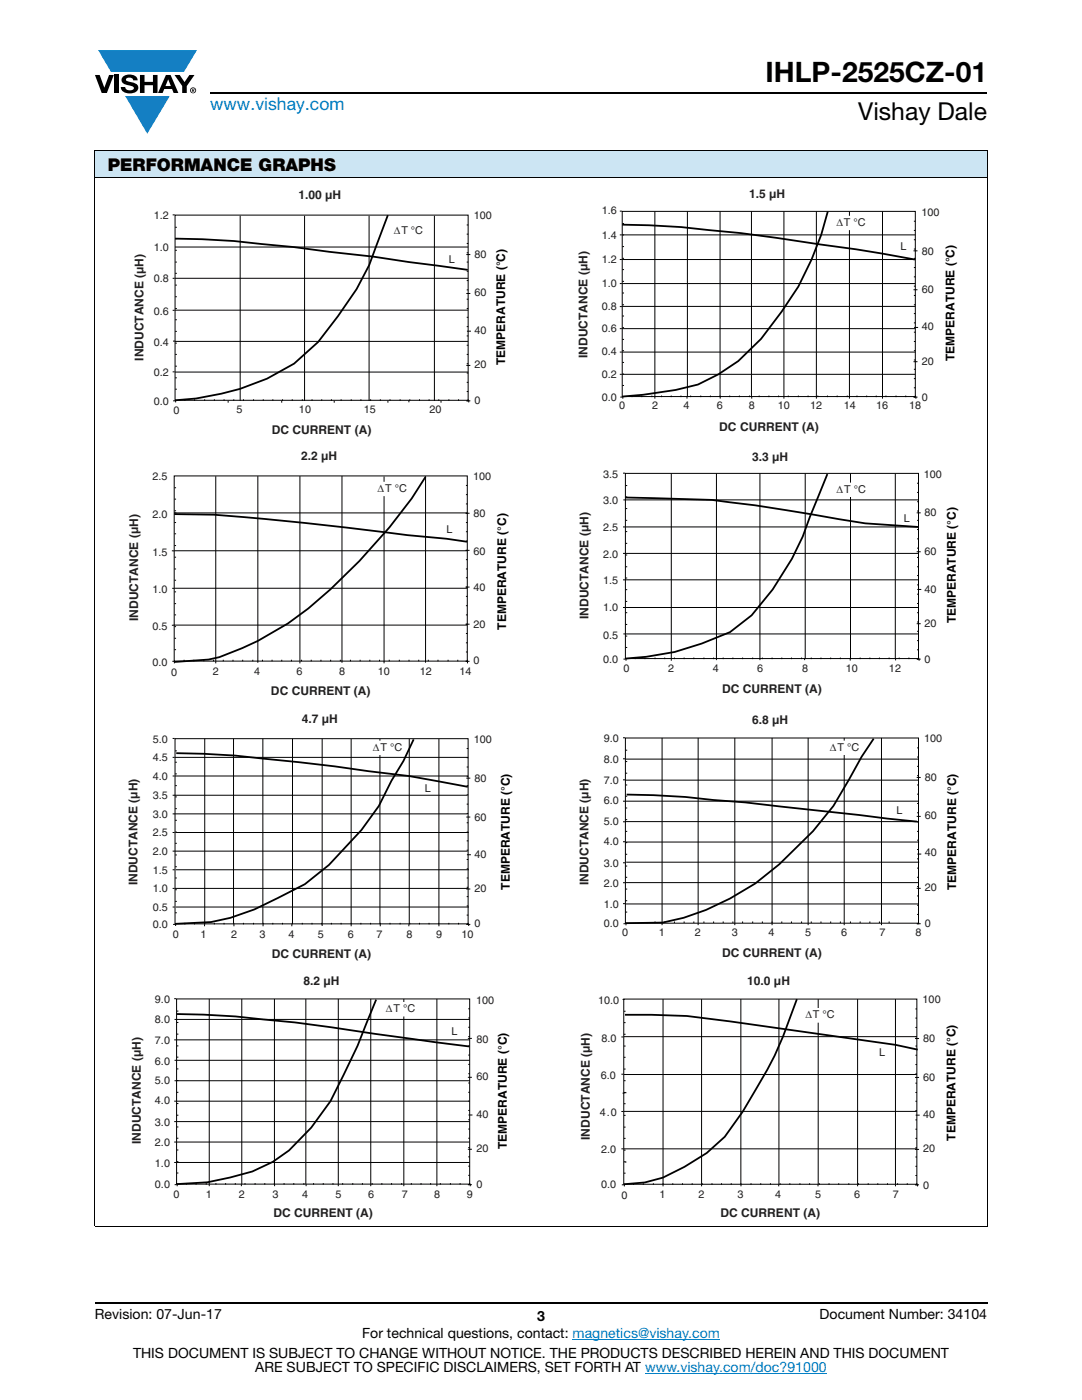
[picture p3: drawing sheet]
<svg xmlns="http://www.w3.org/2000/svg" width="216mm" height="279mm" viewBox="0 0 216 279" stroke-linecap="round" stroke-linejoin="round" font-family="sans-serif">
<g fill="#147fc3">
<path d="M19.6 10h19.7l-2.6 4.3h-1.1h-13.5z"/>
<path d="M25 19.2h8.9l-4.5 7.5z"/>
</g>
<g fill="#000">
<path d="M18.9 15h1l.9 2.5 1-2.5h.9l-1.4 3.6h-1zM22.9 15h.9v3.6h-.9zM24.6 15.3a2.1 2.1 0 0 1 2.8 .3l.1 .4h-.9a.79 .79 0 0 0-.7-.5 .79 .79 0 0 0-.8 .4l.3 .3 1 .2a1.08 1.08 0 0 1 1.2 1 1.08 1.08 0 0 1-1.1 1.2 1.73 1.73 0 0 1-2.4-1.2h.9a.96 .96 0 0 0 .8 .6 .96 .96 0 0 0 .9-.4 1.31 1.31 0 0 0-1.2-.6 1.03 1.03 0 0 1-1.1-.6 1.03 1.03 0 0 1 .2-1.1zM27.9 15h.9v1.3h1.7v-1.3h.9v3.6h-.9v-1.6h-1.7v1.6h-.9zM34.8 15h1.1l.9 1.4 1-1.4h1l-1.5 2.2v1.4h-.9v-1.4z"/>
<path d="M33.6 15.9l.5 1.3h-1.1zM33.1 15l-1.6 3.6h1l.3-.8h1.5l.3 .8h1l-1.6-3.6z"/>
<path d="M38.4 17.8h.2v.2h-.2zM38.3 17.7v.7h.1v-.3l.4 .3-.2-.3 .2-.2-.1-.2z"/>
<path d="M38.1 18a.46 .46 0 0 1 .9 0 .46 .46 0 0 1-.9 0zM37.9 18a.6 .6 0 0 0 1.2 0 .6 .6 0 0 0-1.2 0z"/>
</g>
<path d="M42 18.6h155M18.9 260h178.1" fill="none" stroke="#000" stroke-width=".36"/>
<path d="M114.3 267.3h29.3M128.7 274h36.3" fill="none" stroke="#007ec4" stroke-width=".2"/>
<path d="M18.9 30h178.1v5.5h-178.1z" fill="#cce5f3"/>
<path d="M18.9 30h178.1M18.9 35.5h178.1M18.9 30.1v214.6M197 30.1v214.6M18.9 244.8h178.1" fill="none" stroke="#000" stroke-width=".2"/>
<g fill="#fff">
<path d="M26.6 37.7h74.7v49.4h-74.7z"/>
<path d="M34.9 42.9h58.5v37h-58.5z"/>
</g>
<g fill="none" stroke="#000" stroke-width=".2">
<path d="M34.5 42.9h.4M34.5 55.5h.4M34.9 42.9h58.5v37h-58.5zM34.9 55.5h58.5M34.9 49.3h58.5M35 45.4h.3M35 47.6h.3M35 50h.3M35 52.3h.3M35 54.5h.3M35 56.9h.3M35 59.2h.3"/>
<path d="M47.9 43.1v36.9M60.8 43.1v36.9M73.6 43.1v36.9M86.7 43.1v36.9M93.1 50.8h.8M93.1 58.6h.8M93.1 44.9h.3M93.1 46.7h.3M93.1 48.6h.3M93.1 50.4h.3M93.1 52.3h.3M93.1 54.1h.3"/>
<path d="M93.1 56h.3M93.1 57.9h.3M93.1 59.7h.3M34.5 61.9h.4M34.5 74.2h.4M34.5 68.1h.4M34.5 80h.5M34.9 61.9h58.5M34.9 74.3h58.5M34.9 68.1h58.5M35 61.6h.3M35 70.7h.3"/>
<path d="M35 63.8h.3M35 66.1h.3M35 68.5h.3M35 73.1h.3M35 75.4h.3M35 77.7h.3M35 79.9v.4M36.9 79.7v.3M38.8 79.7v.3M40.8 79.7v.3M42.8 79.7v.3M44.7 79.7v.3"/>
<path d="M45.5 80v.4M46.6 79.7v.3M48.6 79.7v.3M50.6 79.7v.3M52.5 79.7v.3M54.4 79.7v.3M56.2 80v.4M56.4 79.7v.3M58.3 79.7v.3M60.3 79.7v.3M62.3 79.7v.3M64.2 79.7v.3"/>
<path d="M66.1 79.7v.3M66.7 80v.4M68.1 79.7v.3M70.1 79.7v.3M72 79.7v.3M74 79.7v.3M75.9 79.7v.3M77.4 80v.4M77.8 79.7v.3M79.8 79.7v.3M81.6 79.9v.4M81.8 79.7v.3"/>
<path d="M83.7 79.7v.3M85.6 79.7v.3M87.6 79.7v.3M88 80v.4M89.6 79.7v.3M91.5 79.7v.3M93.1 72.9h.8M93.1 80h.8M93.1 61.6h.3M93.1 63.3h.3M93.1 65.2h.3M93.1 67h.3"/>
<path d="M93.1 68.9h.3M93.1 70.7h.3M93.1 72.6h.3M93.1 74.4h.3M93.1 76.3h.3M93.1 78.1h.3M93.2 66.1h.8M93.4 79.7v.3M93.5 79.9v.4"/>
</g>
<path d="M34.9 47.6l5.4 .1 6.4 .4 11.9 1.2 15.9 1.9 18.8 2.7M77.4 42.9l-3.7 10-2.5 4.8-3.8 5.4-3.9 5.2-4.8 4.3a47.9 47.9 0 0 1-23.8 7.3" fill="none" stroke="#000" stroke-width=".36"/>
<path d="M77.8 44.8h6.3v2.6h-6.3z" fill="#fff"/>
<path d="M77.8 44.8h6.3v2.6h-6.3z" fill="none" stroke="#fff" stroke-width=".24"/>
<g fill="#fff">
<path d="M115.2 37.4h75.8v49.1h-75.8z"/>
<path d="M124.2 42.2h58.4v36.9h-58.4z"/>
</g>
<g fill="none" stroke="#000" stroke-width=".2">
<path d="M123.7 46.9h.4M123.7 51.8h.4M123.7 42.1h.4M123.7 56.6h.4M124.2 56.6h58.4M124.2 42.2h58.4v36.9h-58.4zM124.2 46.9h58.4M124.2 51.8h58.4M124.2 51.6h.3M124.2 44.6h.3M124.2 49.2h.3M124.2 53.8h.3"/>
<path d="M124.2 56.2h.3M124.2 58.5h.3M130.7 42.2v37.4M137.2 42.2v36.9M143.7 42.2v37.1M149.9 42.2v36.9M156.4 42.2v37.4M162.9 42.2v37.4M169.5 42.2v37.4M176.1 42.2v37.4M182.3 50.1h.8M182.3 57.8h.8"/>
<path d="M182.4 44.2h.3M182.4 46h.3M182.4 47.8h.3M182.4 49.7h.3M182.4 51.6h.3M182.4 53.4h.3M182.4 55.2h.3M182.4 57.1h.3M182.4 59h.3M123.7 70.3h.4M123.7 65.6h.4M123.7 61.2h.4"/>
<path d="M123.7 74.7h.4M123.8 79.3h.4M124.2 65.6h58.4M124.2 74.7h58.4M124.2 61.2h58.4M124.2 70.3h58.4M124.2 60.8h.3M124.2 70h.3M124.2 63.1h.3M124.2 65.4h.3M124.2 67.7h.3M124.2 72.3h.3"/>
<path d="M124.2 74.7h.3M124.2 76.9h.3M124.3 79.2v.4M126.1 78.9v.4M128.1 78.9v.4M130.1 78.9v.4M132 78.9v.4M133.9 78.9v.4M135.9 78.9v.4M137.1 79.1v.5M137.8 78.9v.4M139.8 78.9v.4"/>
<path d="M141.8 78.9v.4M143.7 79.1v.5M145.6 78.9v.4M147.5 78.9v.4M149.6 78.9v.4M150 79.1v.5M151.5 78.9v.4M153.4 78.9v.4M155.4 78.9v.4M157.3 78.9v.4M159.3 78.9v.4M161.2 78.9v.4"/>
<path d="M163.2 78.9v.4M165.1 78.9v.4M167 78.9v.4M169.1 78.9v.4M171 78.9v.4M172.9 78.9v.4M174.8 78.9v.4M176.8 78.9v.4M178.8 78.9v.4M180.7 78.9v.4M182.3 72.2h.8M182.3 79.3h.8"/>
<path d="M182.4 60.8h.3M182.4 62.6h.3M182.4 64.4h.3M182.4 66.3h.3M182.4 68.2h.3M182.4 70h.3M182.4 71.8h.3M182.4 73.7h.3M182.4 75.6h.3M182.4 77.4h.3M182.4 65.3h.8M182.7 78.9v.4"/>
<path d="M182.8 79.2v.4"/>
</g>
<path d="M124.2 44.8l5.4 .2 6.3 .3a340.1 340.1 0 0 1 27.8 3.5l7.1 1 11.8 2M165.2 42.2a56.6 56.6 0 0 1-9.3 20l-4 5.4-4.6 4.5-4 2.6-4 2-4.5 1.1-6.4 1-4.2 .3" fill="none" stroke="#000" stroke-width=".36"/>
<path d="M166.1 43.2h6.3v2.6h-6.3z" fill="#fff"/>
<path d="M166.1 43.2h6.3v2.6h-6.3z" fill="none" stroke="#fff" stroke-width=".24"/>
<g fill="#fff">
<path d="M25.5 89.8h76v49.3h-76z"/>
<path d="M34.8 95h58.4v36.9h-58.4z"/>
</g>
<g fill="none" stroke="#000" stroke-width=".2">
<path d="M34.8 95h58.4v36.9h-58.4zM34.8 97.3h.3M34.8 99.6h.3M43.1 95l-.1 37.4M51.4 95v37.3M59.8 95v37.4M68.2 95v37.3M76.6 95.1v37.3M84.9 95v37.3M93 96.9h.3M93 98.7h.3M34.3 109.9l.5 .1"/>
<path d="M34.4 117.4h.4M34.8 117.4h58.5M34.8 109.9h58.5M34.8 104.3h.3M34.8 113.6h.3M34.8 101.9h.3M34.8 106.5h.3M34.8 108.9h.3M34.8 111.2h.3M34.8 115.8h.3M34.8 118.1h.3M92.9 102.4h.8"/>
<path d="M92.9 109.8h.8M92.9 117.2h.8M93 100.6h.3M93 104.3h.3M93 106.1h.3M93 108h.3M93 111.7h.3M93 113.6h.3M93 115.3h.3M93 119h.3M93.3 102.4h-58.5M34.4 132h.4v.4"/>
<path d="M34.7 124.8h58.5M34.8 124.8h-.5M34.8 122.7h.3M34.8 120.5h.3M34.8 125.1h.3M34.8 127.4h.3M34.8 129.7h.3M36.7 131.7v.3M38.7 131.7v.3M40.7 131.7v.3M42.6 131.7v.3M44.6 131.7v.3"/>
<path d="M46.5 131.7v.3M48.4 131.7v.3M50.4 131.7v.3M52.4 131.7v.3M54.3 131.7v.3M56.2 131.7v.3M58.2 131.7v.3M60.2 131.7v.3M62.1 131.7v.3M64 131.7v.3M66 131.7v.3M67.9 131.7v.3"/>
<path d="M69.9 131.7v.3M71.9 131.7v.3M73.8 131.7v.3M75.7 131.7v.3M77.7 131.7v.3M79.7 131.7v.3M81.6 131.7v.3M83.6 131.7v.3M85.5 131.7v.3M87.4 131.7v.3M89.4 131.7v.3M91.3 131.7v.3"/>
<path d="M92.9 124.6h.8M92.9 132h.8M93 120.9h.3M93 122.7h.3M93 126.4h.3M93 128.3h.3M93 130.1h.3M93.3 131.7v.7"/>
</g>
<path d="M84.9 95.2a107 107 0 0 1-23.4 26.2 59.1 59.1 0 0 1-17.7 9.7l-2.2 .5-6.8 .5M34.8 102.6a190 190 0 0 1 17.5 .9l14.5 1.5 14.5 1.8 7.8 .7 4.1 .6" fill="none" stroke="#000" stroke-width=".36"/>
<path d="M74.6 96.3h6.3v2.6h-6.3z" fill="#fff"/>
<path d="M74.6 96.3h6.3v2.6h-6.3z" fill="none" stroke="#fff" stroke-width=".24"/>
<g fill="#fff">
<path d="M115.4 90h75.9v48.8h-75.9z"/>
<path d="M124.8 94.5h58.5v36.9h-58.5z"/>
</g>
<g fill="none" stroke="#000" stroke-width=".2">
<path d="M124.3 94.4h.4M124.8 94.5h58.5v36.9h-58.5zM124.8 96.9h.4M124.8 99.2h.4M133.9 94.5v37.4M143 94.5v37.2M151.6 94.5v37.2M160.7 94.5v36.9M169.7 94.5v37M178.6 94.5v37M183 96.4h.3M183 98.3h.3"/>
<path d="M183.3 99.8h-58.9M124.3 115.7h.4M124.3 110.4h.4M124.3 105.2h.4M124.8 110.4h58.5M124.8 105.2h58.5M124.8 115.7h58.5M124.8 103.8h.4M124.8 113.1h.4M124.8 101.5h.4M124.8 106.1h.4M124.8 108.4h.4"/>
<path d="M124.8 110.8h.4M124.8 115.4h.4M124.8 117.7h.4M182.9 102.3h.8M182.9 110.1h.8M183 100.1h.3M183 102h.3M183 103.8h.3M183 105.7h.3M183 107.5h.3M183 109.4h.3M183 111.3h.3"/>
<path d="M183 113.1h.3M183 114.9h.3M183 116.7h.3M183 118.6h.3M183 117.6h.8M124.3 121.2h.4M124.4 126.5h58.9M124.4 131.5h.4M124.8 121.2h58.5M124.8 122.3h.4M124.8 120h.4M124.8 124.6h.4"/>
<path d="M124.8 126.9h.4M124.8 129.2h.4M124.9 131.4v.5M126.8 131.2v.3M128.7 131.2v.3M130.7 131.2v.3M132.6 131.2v.3M134.6 131.2v.3M136.5 131.2v.3M138.4 131.2v.3M140.5 131.2v.3M142.4 131.2v.3"/>
<path d="M144.3 131.2v.3M146.2 131.2v.3M148.2 131.2v.3M150.2 131.2v.3M152.1 131.2v.3M154.1 131.2v.3M156 131.2v.3M157.9 131.2v.3M159.9 131.2v.3M160.6 131.3v.4M161.9 131.2v.3M163.8 131.2v.3"/>
<path d="M165.7 131.2v.3M167.7 131.2v.3M169.7 131.4v.4M171.6 131.2v.3M173.6 131.2v.3M175.5 131.2v.3M177.4 131.2v.3M178.7 131.4v.4M179.4 131.2v.3M181.4 131.2v.3M182.9 124.5h.8M182.9 131.5h.8"/>
<path d="M183 120.4h.3M183 122.3h.3M183 124.1h.3M183 126h.3M183 127.8h.3M183 129.7h.3M183.3 131.2v.3M183.4 131.4v.5"/>
</g>
<path d="M124.8 99.3l17.3 .5a556.2 556.2 0 0 1 30.5 4.6l10.6 .8M165.1 94.6l-3.5 8.5a53.7 53.7 0 0 1-11.6 19.7l-4.3 3.4a51.4 51.4 0 0 1-20.9 5.2" fill="none" stroke="#000" stroke-width=".36"/>
<path d="M166.1 96.4h6.4v2.7h-6.4z" fill="#fff"/>
<path d="M166.1 96.4h6.4v2.7h-6.4z" fill="none" stroke="#fff" stroke-width=".24"/>
<g fill="#fff">
<path d="M25.4 142.2h76.9v49.6h-76.9z"/>
<path d="M34.9 147.4h58.5v37h-58.5z"/>
</g>
<g fill="none" stroke="#000" stroke-width=".2">
<path d="M34.4 147.4h.5M34.4 151.2h.5M34.4 154.9h.5M34.9 147.4h58.5v37h-58.5zM34.9 151.2h58.5M34.9 154.9h58.5M34.9 156.8h.4M34.9 149.8h.4M34.9 152.1h.4M34.9 154.4h.4M34.9 159h.4M40.9 147.4l-.1 37.1"/>
<path d="M46.6 147.4v37M52.4 147.4v37M58.4 147.4v37M64.3 147.4v37.4M70.1 147.5v37.4M75.8 147.5v36.9M81.7 147.5v36.9M87.6 147.5v37.4M93 155.3h.8M93.1 149.4h.3M93.1 151.2h.3M93.1 153.1h.3"/>
<path d="M93.1 154.9h.3M93.1 156.8h.3M93.1 158.6h.3M93.3 158.7h-58.9M34.4 166.1h.5M34.4 177.3h.5M34.4 169.9h58.9M34.4 173.6h.5M34.9 177.3h58.5M34.9 170.6h.4M34.9 166.1h.4M34.9 175.2h.4"/>
<path d="M34.9 161.4h.4M34.9 163.7h.4M34.9 168.3h.4M34.9 173h.4M34.9 177.6h.4M34.9 179.9h.4M35 166.1h58.5M35.1 173.6h58.5M93 163.1h.8M93 177.4h.8M93.1 160.5h.3M93.1 162.3h.3"/>
<path d="M93.1 164.2h.3M93.1 166.1h.3M93.1 167.8h.3M93.1 169.7h.3M93.1 171.5h.3M93.1 173.4h.3M93.1 175.2h.3M93.1 177.1h.3M93.1 178.9h.3M93.2 170.6h.8M93.3 162.4h-58.9M34.4 181h.5"/>
<path d="M34.5 184.5h.4M34.9 182.2h.4M35 184.4v.4M35.1 181h58.5M36.9 184.2v.3M38.8 184.2v.3M40.8 184.4v.5M42.8 184.2v.3M44.7 184.2v.3M46.6 184.2v.3M46.7 184.4v.5M48.6 184.2v.3"/>
<path d="M50.6 184.2v.3M52.5 184.4v.5M52.5 184.2v.3M54.4 184.2v.3M56.4 184.2v.3M58.2 184.4v.5M58.3 184.2v.3M60.3 184.2v.3M62.3 184.2v.3M64.2 184.2v.3M66.1 184.2v.3M68.1 184.2v.3"/>
<path d="M72 184.2v.3M73.9 184.2v.3M75.9 184.2v.7M77.8 184.2v.3M79.8 184.2v.3M81.6 184.4v.5M81.8 184.2v.3M83.7 184.2v.3M85.6 184.2v.3M87.5 184.2v.3M89.6 184.2v.3M91.5 184.2v.3"/>
<path d="M93 184.5h.8M93.1 180.8h.3M93.1 182.6h.3M93.4 184.2v.3M93.5 184.4v.4"/>
</g>
<path d="M35.2 150.3l5.4 .1 6.3 .4a531.9 531.9 0 0 1 26.6 3.1l8.1 1 11.7 2.1M82.5 147.6l-2 4.3-2.4 3.9-2.5 5.1-3.5 4.8-6.5 6.9-4.8 3.9-10 5-4.8 1.7-3.9 .8-7.2 .4" fill="none" stroke="#000" stroke-width=".36"/>
<path d="M73.6 147.9h6.3v2.7h-6.3z" fill="#fff"/>
<path d="M73.6 147.9h6.3v2.7h-6.3z" fill="none" stroke="#fff" stroke-width=".24"/>
<g fill="#fff">
<path d="M115.4 142.3h75.9v49.2h-75.9z"/>
<path d="M124.8 147.3h58.5v36.9h-58.5z"/>
</g>
<g fill="none" stroke="#000" stroke-width=".2">
<path d="M124.3 159.9h.4M124.3 151.4h.4M124.3 147.2h.4M124.3 155.6h.4M124.8 151.5h58.5M124.8 155.7h58.5M124.8 147.3h58.5v36.9h-58.5zM124.8 159.9h58.5M124.8 156.7h.4M124.8 149.7h.4M124.8 152h.4M124.8 154.3h.4"/>
<path d="M124.8 158.9h.4M132.1 147.3v37.3M139.3 147.3v37.3M146.6 147.3v37.3M154.1 147.3v37.3M161.3 147.3v37.3M168.5 147.3v37.3M175.9 147.3v37.3M182.9 155.2h.8M183 149.3h.3M183 151.1h.3M183 152.9h.3"/>
<path d="M183 154.8h.3M183 156.7h.3M183 158.5h.3M124.3 164h.4M124.3 176.2h.4M124.3 168h.4M124.3 172.2h.4M124.8 164h58.5M124.8 165.9h.4M124.8 175.1h.4M124.8 161.3h.4M124.8 163.6h.4"/>
<path d="M124.8 168.2h.4M124.8 170.5h.4M124.8 172.8h.4M124.8 177.4h.4M124.8 179.8h.4M124.8 176.1h58.5M124.9 168h58.5M124.9 172.1h58.5M182.9 162.9h.8M182.9 177.3h.8M183 160.3h.3M183 162.2h.3"/>
<path d="M183 164.1h.3M183 165.9h.3M183 167.7h.3M183 169.5h.3M183 171.4h.3M183 173.3h.3M183 175.1h.3M183 176.9h.3M183 178.8h.3M183 170.4h.8M124.3 180.3h.4M124.4 184.4h.4"/>
<path d="M124.8 182h.4M124.8 180.4h58.5M124.9 184.3v.4M130.7 183.9v.3M132.6 183.9v.3M134.6 183.9v.3M136.5 183.9v.3M138.4 183.9v.3M140.5 183.9v.3M142.4 183.9v.3M144.3 183.9v.3M146.2 183.9v.3"/>
<path d="M148.2 183.9v.3M150.2 183.9v.3M152.1 183.9v.3M156 183.9v.3M157.9 183.9v.3M159.9 183.9v.3M161.9 183.9v.3M163.8 183.9v.3M165.8 183.9v.3M167.7 183.9v.3M169.7 183.9v.3M171.6 183.9v.3"/>
<path d="M173.6 183.9v.3M175.5 183.9v.3M177.4 183.9v.3M182.9 184.4h.8M183 180.7h.3M183 182.5h.3M183.3 184v.4h-.3"/>
</g>
<path d="M125 158.6l5.4 .1 6.4 .4 11.9 1 34.3 3.9M174.3 147.4l-2.4 3.6-5.6 9.9-4.1 5-6.7 6.6a49.8 49.8 0 0 1-23.3 11.6l-7.4 .1" fill="none" stroke="#000" stroke-width=".36"/>
<path d="M164.8 147.9h6.3v2.7h-6.3z" fill="#fff"/>
<path d="M164.8 147.9h6.3v2.7h-6.3z" fill="none" stroke="#fff" stroke-width=".24"/>
<g fill="#fff">
<path d="M26.1 194.6h75.6v48.8h-75.6z"/>
<path d="M35.2 199.4h58.5v36.9h-58.5z"/>
</g>
<g fill="none" stroke="#000" stroke-width=".2">
<path d="M34.8 199.3h.4M35.2 199.4h58.5v36.9h-58.5zM41.8 199.4v37.3M48.2 199.4v36.9M54.8 199.4v37.3M61 199.4v36.9M67.5 199.4v37.3M74 199.4v37.3M80.6 199.4v37.3M87.2 199.4v37.3M34.8 219.8h.4M34.8 207.5h.4"/>
<path d="M34.8 211.6h58.9M34.8 215.7h58.9M35.2 207.5h58.5M35.3 208.7h.3M35.3 218h.3M35.3 201.8h.3M35.3 204.1h.3M35.3 206.4h.3M35.3 211h.3M35.3 213.3h.3M35.3 215.6h.3M93.4 207.2h.8"/>
<path d="M93.4 215h.8M93.4 201.3h.3M93.4 203.2h.3M93.4 205h.3M93.4 206.9h.3M93.4 208.7h.3M93.4 210.6h.3M93.4 212.4h.3M93.4 214.3h.3M93.4 216.1h.3M93.4 218h.3M93.7 203.4l-58.9 .1"/>
<path d="M93.7 219.8h-58.5M34.8 223.8h.4M34.8 232h.4M34.8 227.9h.4M34.8 236.4h.5M35.2 227.9h58.5M35.2 232h58.5M35.2 223.8h58.5M35.3 227.2h.3M35.3 220.2h.3M35.3 222.6h.3M35.3 224.9h.3"/>
<path d="M35.3 229.5h.3M35.3 231.8h.3M35.3 234.1h.3M35.4 236.3v.4M37.2 236.1v.3M39.1 236.1v.3M41.1 236.1v.3M43.1 236.1v.3M45 236.1v.3M47 236.1v.3M48.2 236.3v.4M48.9 236.1v.3"/>
<path d="M50.9 236.1v.3M52.8 236.1v.3M54.7 236.1v.3M56.7 236.1v.3M58.6 236.1v.3M60.6 236.1v.3M61.1 236.3v.4M62.6 236.1v.3M64.5 236.1v.3M66.4 236.1v.3M68.4 236.1v.3M70.4 236.1v.3"/>
<path d="M72.3 236.1v.3M74.3 236.1v.3M76.2 236.1v.3M78.1 236.1v.3M80.1 236.1v.3M82.1 236.1v.3M84 236.1v.3M85.9 236.1v.3M87.9 236.1v.3M89.9 236.1v.3M91.8 236.1v.3M93.4 229.4h.8"/>
<path d="M93.4 236.4h.8M93.4 221.6h.3M93.4 223.5h.3M93.4 225.3h.3M93.4 227.2h.3M93.4 229h.3M93.4 230.9h.3M93.4 232.7h.3M93.4 234.6h.3M93.5 222.5h.8M93.7 236.1v.3M93.8 236.3v.4"/>
</g>
<path d="M75.1 199.5l-3.8 9.2-5.4 11.1-3.8 5.2-4.4 4.6-3.3 2.3-4.1 1.9-4.4 1.2-4.5 1-6.2 .3M35.2 202.4l5.4 .1 6.4 .4a340.1 340.1 0 0 1 27.8 3.4l18.9 2.5" fill="none" stroke="#000" stroke-width=".36"/>
<path d="M76.2 200.1h6.3v2.6h-6.3z" fill="#fff"/>
<path d="M76.2 200.1h6.3v2.6h-6.3z" fill="none" stroke="#fff" stroke-width=".24"/>
<g fill="#fff">
<path d="M115.7 194.5h75.5v48.9h-75.5z"/>
<path d="M124.5 199.4h58.4v36.9h-58.4z"/>
</g>
<g fill="none" stroke="#000" stroke-width=".2">
<path d="M124.2 199.5h.4M124.5 199.4h58.4v36.9h-58.4zM132.3 199.4v37.4M140 199.4v37.4M147.8 199.4v36.9M155.4 199.4v36.9M163.3 199.4v36.9M171.1 199.4v37.3M178.7 199.4v37.4M124 214.4h.4M124 206.9h.4M124.2 218.2h.4"/>
<path d="M124.5 214.4h58.4M124.5 206.9h58.4M124.5 208.8h.3M124.5 218h.3M124.5 201.8h.3M124.5 204.1h.3M124.5 206.4h.3M124.5 211h.3M124.5 213.4h.3M124.5 215.7h.3M124.7 218.1h.3M182.6 207.3h.8"/>
<path d="M182.6 215h.8M182.7 201.4h.3M182.7 203.2h.3M182.7 205h.3M182.7 206.9h.3M182.7 208.8h.3M182.7 210.6h.3M182.7 212.5h.3M182.7 214.3h.3M182.7 216.2h.3M182.7 218h.3M182.7 219.8h.3"/>
<path d="M124 221.8h.4M124 229.3h.4M124.1 236.5h.4M124.5 221.8h58.4M124.5 229.3h58.4M124.5 227.2h.3M124.5 220.3h.3M124.5 222.6h.3M124.5 224.9h.3M124.5 229.5h.3M124.5 231.9h.3M124.5 234.1h.3"/>
<path d="M124.6 236.4v.4M124.7 231.9h.3M126.4 236.1v.4M128.4 236.1v.4M130.4 236.1v.4M134.2 236.1v.4M136.2 236.1v.4M138.1 236.1v.4M140.1 236.1v.4M142.1 236.1v.4M144 236.1v.4M145.9 236.1v.4"/>
<path d="M147.8 236.1l.1 .7M149.9 236.1v.4M151.8 236.1v.4M153.7 236.1v.4M155.4 236.3v.5M155.7 236.1v.4M157.6 236.1v.4M159.6 236.1v.4M161.5 236.1v.4M163.2 236.3v.5M163.5 236.1v.4M165.4 236.1v.4"/>
<path d="M167.4 236.1v.4M169.4 236.1v.4M171.3 236.1v.4M173.2 236.1v.4M175.2 236.1v.4M177.1 236.1v.4M179.1 236.1v.4M181 236.1v.4M182.6 229.4h.8M182.6 236.5h.8M182.7 221.6h.3M182.7 223.5h.3"/>
<path d="M182.7 225.4h.3M182.7 227.2h.3M182.7 229h.3M182.7 230.9h.3M182.7 232.8h.3M182.7 234.6h.3M182.7 222.6h.8M183 236.1v.4M183.1 236.4v.4"/>
</g>
<path d="M159 199.4a74 74 0 0 1-8 17.8l-2.8 4.6-3.6 5.1-3.6 3.2-4.4 2.8-4.3 2.1-3.6 1-4.2 .3M124.7 202.5h5.3l7.1 .3 8.6 1 33 4.7 4.4 1" fill="none" stroke="#000" stroke-width=".36"/>
<path d="M159.9 201.3h6.3v2.7h-6.3z" fill="#fff"/>
<path d="M159.9 201.3h6.3v2.7h-6.3z" fill="none" stroke="#fff" stroke-width=".24"/>
<text font-size="5.6" x="152.8" y="16.4">IHLP-2525CZ-01</text>
<text font-size="4.9" x="171.3" y="24">Vishay Dale</text>
<text font-size="3.5" fill="#007ec4" x="42" y="21.9">www.vishay.com</text>
<text font-size="3.5" x="21.5" y="34.1">PERFORMANCE GRAPHS</text>
<g font-size="2.8">
<text x="18.9" y="263.3">Revision: 07-Jun-17</text>
<text x="107.2" y="263.6">3</text>
<text x="163.6" y="263.3">Document Number: 34104</text>
<text x="72.3" y="267.1">For technical questions, contact: magnetics@vishay.com</text>
<text x="26.5" y="271">THIS DOCUMENT IS SUBJECT TO CHANGE WITHOUT NOTICE. THE PRODUCTS DESCRIBED HEREIN AND THIS DOCUMENT</text>
<text x="50.9" y="273.8">ARE SUBJECT TO SPECIFIC DISCLAIMERS, SET FORTH AT www.vishay.com/doc?91000</text>
</g>
<g font-size="2.4" fill="#231f20">
<text x="59.6" y="39.8">1.00 µH</text>
<text x="149.5" y="39.5">1.5 µH</text>
<text x="28.6" y="72" transform="rotate(-90 28.6 72)">INDUCTANCE (µH)</text>
<text x="117.3" y="71.4" transform="rotate(-90 117.3 71.4)">INDUCTANCE (µH)</text>
<text x="54.2" y="86.6">DC CURRENT (A)</text>
<text x="143.5" y="85.9">DC CURRENT (A)</text>
<text x="60.1" y="91.9">2.2 µH</text>
<text x="150.1" y="92">3.3 µH</text>
<text x="27.6" y="123.9" transform="rotate(-90 27.6 123.9)">INDUCTANCE (µH)</text>
<text x="117.5" y="123.5" transform="rotate(-90 117.5 123.5)">INDUCTANCE (µH)</text>
<text x="54.1" y="138.6">DC CURRENT (A)</text>
<text x="144.1" y="138.2">DC CURRENT (A)</text>
<text x="60.2" y="144.3">4.7 µH</text>
<text x="150.1" y="144.4">6.8 µH</text>
<text x="27.4" y="176.7" transform="rotate(-90 27.4 176.7)">INDUCTANCE (µH)</text>
<text x="117.5" y="176.7" transform="rotate(-90 117.5 176.7)">INDUCTANCE (µH)</text>
<text x="54.2" y="191.3">DC CURRENT (A)</text>
<text x="144.1" y="190.9">DC CURRENT (A)</text>
<text x="60.5" y="196.7">8.2 µH</text>
<text x="149.1" y="196.6">10.0 µH</text>
<text x="117.7" y="227.5" transform="rotate(-90 117.7 227.5)">INDUCTANCE (µH)</text>
<text x="28.1" y="228.3" transform="rotate(-90 28.1 228.3)">INDUCTANCE (µH)</text>
<text x="54.6" y="242.9">DC CURRENT (A)</text>
<text x="143.8" y="242.9">DC CURRENT (A)</text>
</g>
<g font-size="2.4">
<text x="100.8" y="72.9" transform="rotate(-90 100.8 72.9)">TEMPERATURE (°C)</text>
<text x="190.4" y="72.1" transform="rotate(-90 190.4 72.1)">TEMPERATURE (°C)</text>
<text x="101" y="125.7" transform="rotate(-90 101 125.7)">TEMPERATURE (°C)</text>
<text x="190.8" y="124.4" transform="rotate(-90 190.8 124.4)">TEMPERATURE (°C)</text>
<text x="101.8" y="177.6" transform="rotate(-90 101.8 177.6)">TEMPERATURE (°C)</text>
<text x="190.8" y="177.6" transform="rotate(-90 190.8 177.6)">TEMPERATURE (°C)</text>
<text x="190.7" y="227.7" transform="rotate(-90 190.7 227.7)">TEMPERATURE (°C)</text>
<text x="101.1" y="229.3" transform="rotate(-90 101.1 229.3)">TEMPERATURE (°C)</text>
</g>
<g font-size="2.2" fill="#231f20">
<text x="30.7" y="43.7">1.2</text>
<text x="78.6" y="46.6">ΔT °C</text>
<text x="94.6" y="43.8">100</text>
<text x="120.1" y="47.6">1.4</text>
<text x="120.1" y="42.7">1.6</text>
<text x="166.9" y="45">ΔT °C</text>
<text x="183.9" y="43.2">100</text>
<text x="30.7" y="50.1">1.0</text>
<text x="89.5" y="52.4">L</text>
<text x="94.7" y="51.6">80</text>
<text x="120.1" y="52.4">1.2</text>
<text x="179.7" y="50">L</text>
<text x="184" y="51">80</text>
<text x="30.7" y="56.3">0.8</text>
<text x="94.7" y="59">60</text>
<text x="120.1" y="57.3">1.0</text>
<text x="184" y="58.4">60</text>
<text x="30.7" y="62.9">0.6</text>
<text x="120.1" y="61.8">0.8</text>
<text x="184" y="66">40</text>
<text x="30.7" y="69">0.4</text>
<text x="94.7" y="66.6">40</text>
<text x="120.1" y="70.9">0.4</text>
<text x="120.1" y="66.2">0.6</text>
<text x="30.7" y="75.1">0.2</text>
<text x="94.7" y="73.4">20</text>
<text x="120.1" y="75.5">0.2</text>
<text x="184" y="72.8">20</text>
<text x="30.7" y="80.7">0.0</text>
<text x="34.6" y="82.5">0</text>
<text x="47.2" y="82.5">5</text>
<text x="59.7" y="82.5">10</text>
<text x="72.6" y="82.5">15</text>
<text x="85.7" y="82.5">20</text>
<text x="94.7" y="80.6">0</text>
<text x="120.1" y="80.1">0.0</text>
<text x="123.5" y="81.7">0</text>
<text x="130.1" y="81.7">2</text>
<text x="136.4" y="81.7">4</text>
<text x="143.1" y="81.7">6</text>
<text x="149.4" y="81.7">8</text>
<text x="155.2" y="81.7">10</text>
<text x="161.6" y="81.7">12</text>
<text x="168.3" y="81.7">14</text>
<text x="174.8" y="81.7">16</text>
<text x="181.4" y="81.7">18</text>
<text x="184" y="80">0</text>
<text x="30.4" y="95.8">2.5</text>
<text x="94.4" y="95.8">100</text>
<text x="120.4" y="95.4">3.5</text>
<text x="184.4" y="95.3">100</text>
<text x="75.4" y="98.1">Δ</text>
<text x="76.8" y="98.1">T °C</text>
<text x="120.4" y="100.6">3.0</text>
<text x="166.9" y="98.3">ΔT °C</text>
<text x="30.4" y="103.4">2.0</text>
<text x="89.1" y="106.3">L</text>
<text x="94.5" y="103.1">80</text>
<text x="120.4" y="105.9">2.5</text>
<text x="180.3" y="104.1">L</text>
<text x="184.5" y="103">80</text>
<text x="30.4" y="110.9">1.5</text>
<text x="94.5" y="110.7">60</text>
<text x="120.4" y="111.3">2.0</text>
<text x="184.5" y="110.8">60</text>
<text x="30.4" y="118.3">1.0</text>
<text x="94.5" y="117.9">40</text>
<text x="120.4" y="116.6">1.5</text>
<text x="184.5" y="118.3">40</text>
<text x="30.4" y="125.7">0.5</text>
<text x="94.5" y="125.4">20</text>
<text x="120.4" y="122">1.0</text>
<text x="184.5" y="125.2">20</text>
<text x="120.4" y="127.5">0.5</text>
<text x="30.4" y="132.9">0.0</text>
<text x="34.1" y="134.8">0</text>
<text x="42.5" y="134.7">2</text>
<text x="50.7" y="134.7">4</text>
<text x="59.2" y="134.7">6</text>
<text x="67.7" y="134.7">8</text>
<text x="75.4" y="134.7">10</text>
<text x="83.8" y="134.7">12</text>
<text x="91.7" y="134.7">14</text>
<text x="94.5" y="132.6">0</text>
<text x="120.4" y="132.3">0.0</text>
<text x="124.4" y="134">0</text>
<text x="133.3" y="134">2</text>
<text x="142.2" y="134">4</text>
<text x="151.1" y="134">6</text>
<text x="160.1" y="134">8</text>
<text x="168.8" y="134">10</text>
<text x="177.4" y="134">12</text>
<text x="184.5" y="132.3">0</text>
<text x="30.5" y="148.3">5.0</text>
<text x="74.4" y="149.8">Δ</text>
<text x="75.9" y="149.8">T °C</text>
<text x="94.6" y="148.3">100</text>
<text x="120.5" y="148">9.0</text>
<text x="165.6" y="149.8">ΔT °C</text>
<text x="184.4" y="148.1">100</text>
<text x="30.5" y="155.7">4.0</text>
<text x="30.5" y="151.9">4.5</text>
<text x="120.5" y="152.2">8.0</text>
<text x="184.5" y="155.9">80</text>
<text x="30.5" y="159.4">3.5</text>
<text x="84.8" y="158">L</text>
<text x="94.7" y="156.1">80</text>
<text x="120.5" y="160.5">6.0</text>
<text x="120.5" y="156.4">7.0</text>
<text x="30.5" y="166.9">2.5</text>
<text x="30.5" y="163.2">3.0</text>
<text x="94.7" y="163.8">60</text>
<text x="120.5" y="164.7">5.0</text>
<text x="178.9" y="162.5">L</text>
<text x="184.5" y="163.4">60</text>
<text x="30.5" y="170.6">2.0</text>
<text x="94.7" y="171.2">40</text>
<text x="120.5" y="173.1">3.0</text>
<text x="120.5" y="168.7">4.0</text>
<text x="184.5" y="170.9">40</text>
<text x="30.5" y="178">1.0</text>
<text x="30.5" y="174.3">1.5</text>
<text x="94.7" y="178.1">20</text>
<text x="120.5" y="177.1">2.0</text>
<text x="184.5" y="177.8">20</text>
<text x="30.5" y="185.2">0.0</text>
<text x="30.5" y="181.7">0.5</text>
<text x="94.7" y="185.1">0</text>
<text x="120.5" y="185.1">0.0</text>
<text x="120.5" y="181.2">1.0</text>
<text x="184.5" y="184.9">0</text>
<text x="34.5" y="187.2">0</text>
<text x="40" y="187.2">1</text>
<text x="46.1" y="187.2">2</text>
<text x="51.8" y="187.2">3</text>
<text x="57.5" y="187.2">4</text>
<text x="63.4" y="187.2">5</text>
<text x="69.4" y="187.2">6</text>
<text x="75.1" y="187.2">7</text>
<text x="81.1" y="187.2">8</text>
<text x="87" y="187.2">9</text>
<text x="92.1" y="187.2">10</text>
<text x="124.2" y="186.9">0</text>
<text x="131.5" y="186.9">1</text>
<text x="138.7" y="186.9">2</text>
<text x="146" y="186.9">3</text>
<text x="153.4" y="186.9">4</text>
<text x="160.7" y="186.9">5</text>
<text x="167.8" y="186.9">6</text>
<text x="175.5" y="186.9">7</text>
<text x="182.7" y="186.9">8</text>
<text x="30.9" y="200.2">9.0</text>
<text x="77" y="202">ΔT °C</text>
<text x="95" y="200.3">100</text>
<text x="119.3" y="200.3">10.0</text>
<text x="160.7" y="203.2">ΔT °C</text>
<text x="184.1" y="200.2">100</text>
<text x="30.9" y="208.4">7.0</text>
<text x="30.9" y="204.1">8.0</text>
<text x="90.1" y="206.5">L</text>
<text x="95.1" y="208.1">80</text>
<text x="120" y="207.9">8.0</text>
<text x="184.2" y="208">80</text>
<text x="30.9" y="212.5">6.0</text>
<text x="95.1" y="215.5">60</text>
<text x="119.9" y="215.3">6.0</text>
<text x="175.4" y="210.7">L</text>
<text x="184.2" y="215.7">60</text>
<text x="30.9" y="220.3">4.0</text>
<text x="30.9" y="216.4">5.0</text>
<text x="30.9" y="224.7">3.0</text>
<text x="95.1" y="223.1">40</text>
<text x="119.7" y="222.7">4.0</text>
<text x="184.2" y="223.2">40</text>
<text x="30.9" y="228.6">2.0</text>
<text x="30.9" y="232.8">1.0</text>
<text x="95.1" y="229.9">20</text>
<text x="119.9" y="230.1">2.0</text>
<text x="184.2" y="230">20</text>
<text x="30.9" y="237.2">0.0</text>
<text x="34.6" y="239">0</text>
<text x="41.1" y="239">1</text>
<text x="47.6" y="239">2</text>
<text x="54.3" y="239">3</text>
<text x="60.3" y="239">4</text>
<text x="67" y="239">5</text>
<text x="73.4" y="239">6</text>
<text x="80.2" y="239">7</text>
<text x="86.6" y="239">8</text>
<text x="93.2" y="239">9</text>
<text x="95.1" y="237.1">0</text>
<text x="119.9" y="237.2">0.0</text>
<text x="124" y="239.2">0</text>
<text x="131.6" y="239.2">1</text>
<text x="139.4" y="239.1">2</text>
<text x="147.2" y="239.1">3</text>
<text x="154.7" y="239.1">4</text>
<text x="162.6" y="239.1">5</text>
<text x="170.5" y="239.1">6</text>
<text x="178.1" y="239.1">7</text>
<text x="184.2" y="237.2">0</text>
</g>
</svg>
